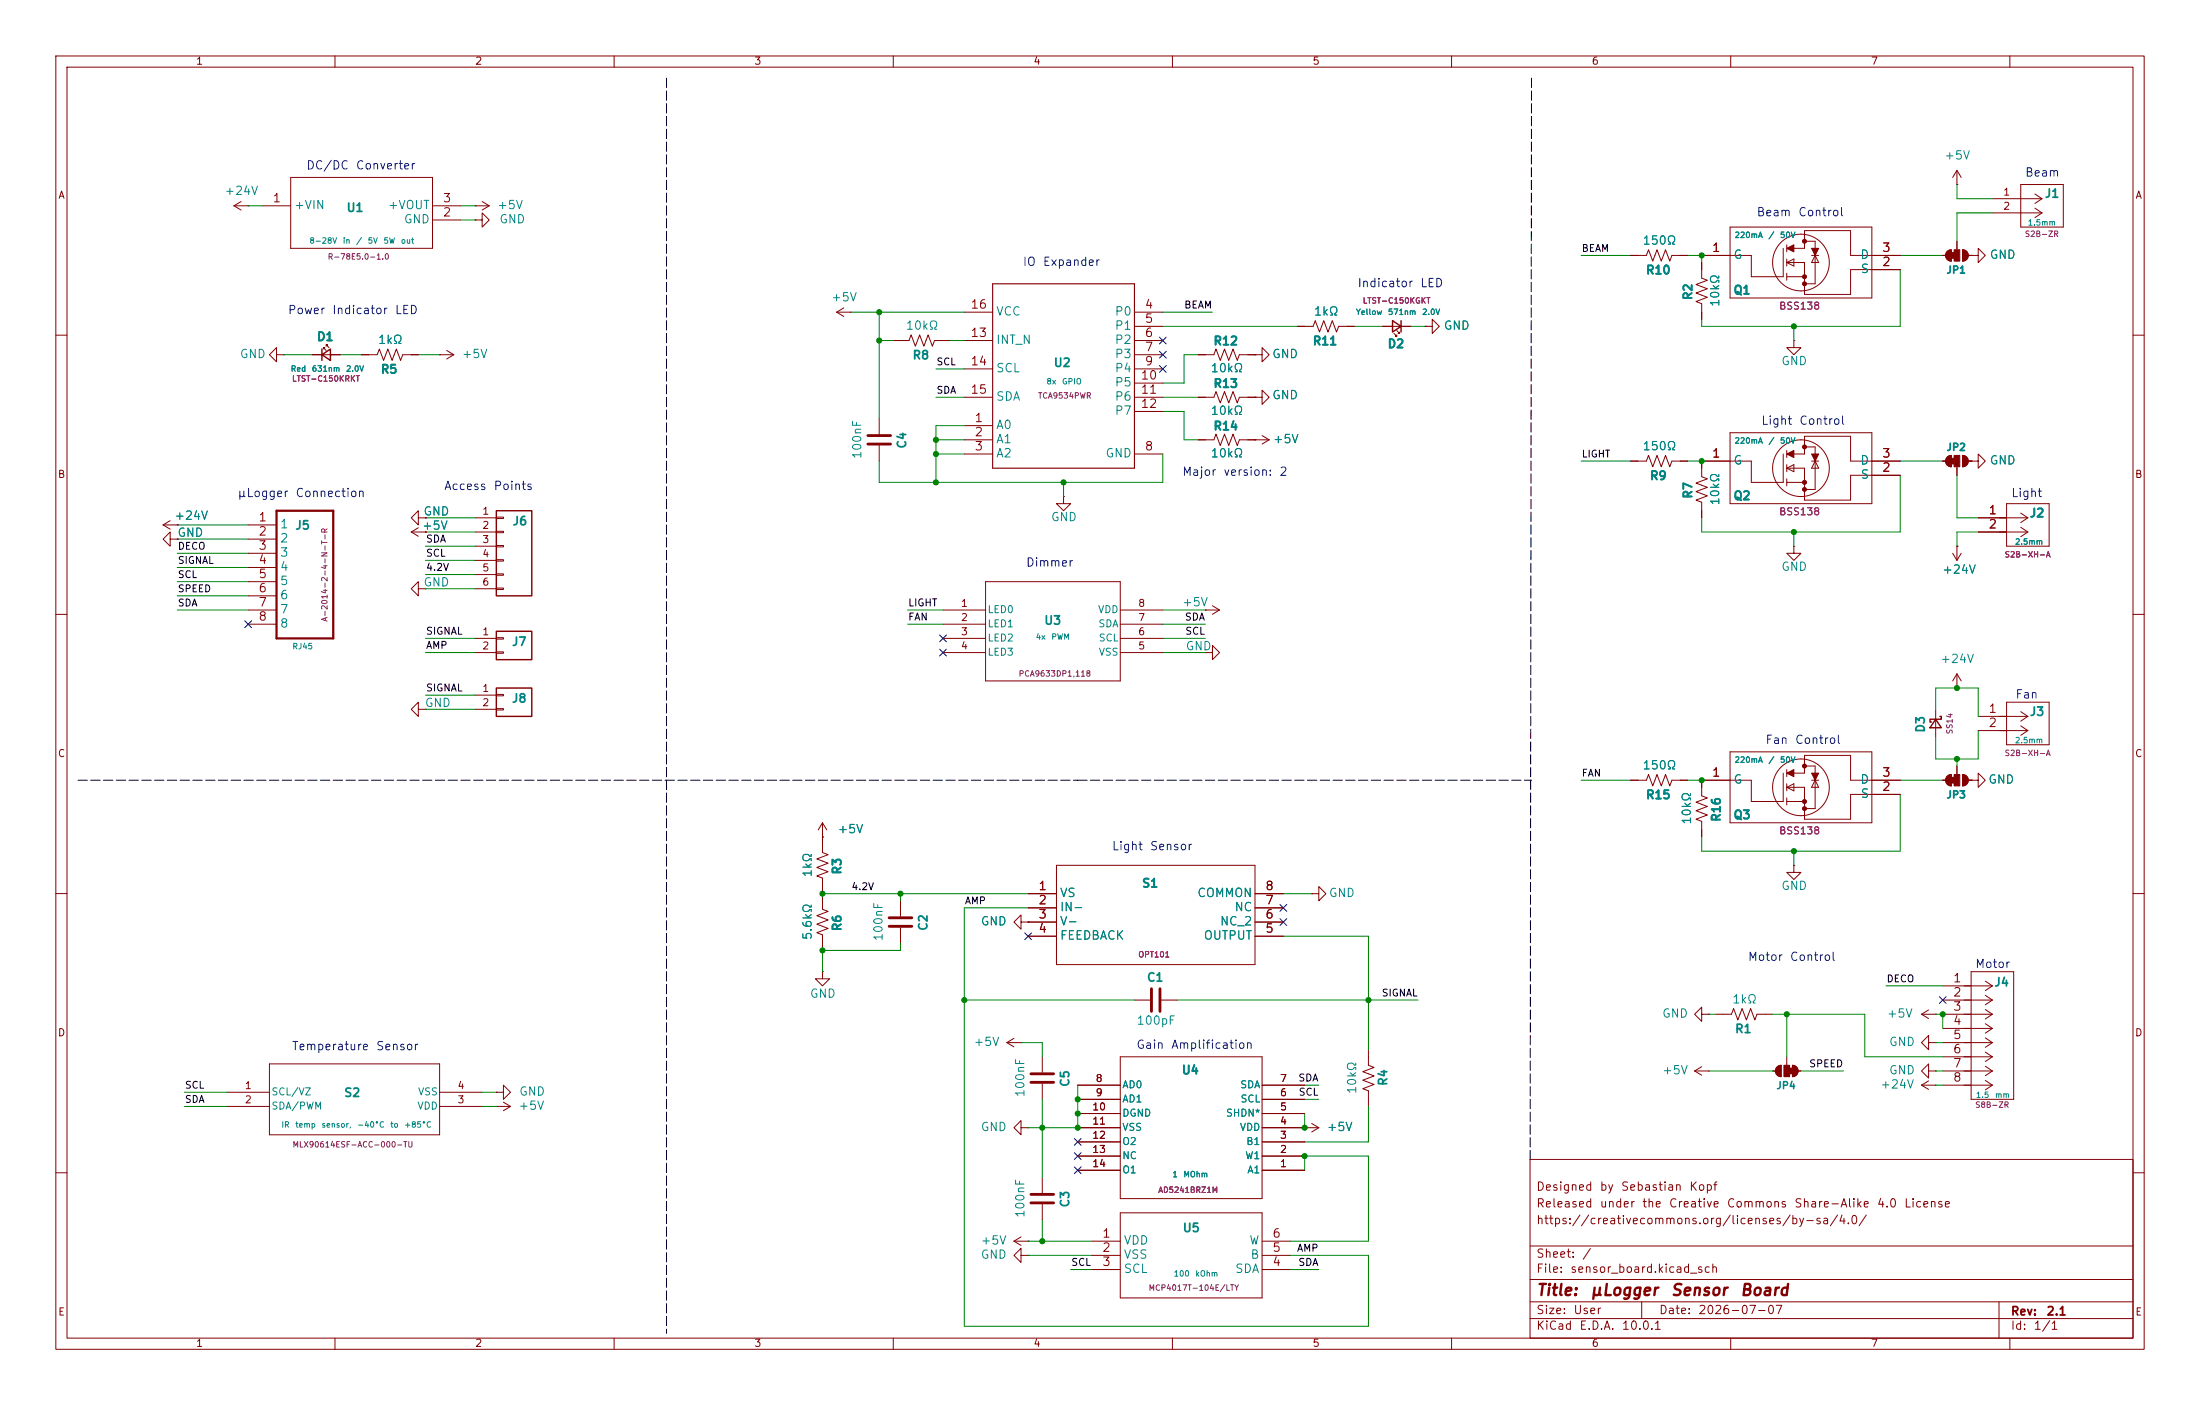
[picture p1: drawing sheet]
<svg xmlns="http://www.w3.org/2000/svg" width="394mm" height="252mm" viewBox="0 0 394 252" stroke-linecap="round" stroke-linejoin="round" font-family="sans-serif">
<g fill="none" stroke="#840000" stroke-width=".18">
<path d="M10 10h374.1v231.6h-374.1zM12 12h370.1v227.6h-370.1zM60 10v2M110 10v2M160 10v2M210 10v2M260 10v2M310 10v2M360 10v2M41.9 36.9h2.5M41.9 36.9l1.3 .7M43.2 36.1l-1.3 .8"/>
<path d="M44.4 36.9h.1M47 36.9h5.1M52.1 31.8h25.4v12.7h-25.4zM77.5 36.9h5M77.5 39.4h5M85.1 36.9h.1M85.1 39.4h1.3v-1.3l1.2 1.3-1.2 1.3v-1.3M85.1 39.4h.1M85.1 36.9h2.5M86.4 36.1l1.2 .8M87.6 36.9l-1.2 .7M350.5 33h.1"/>
<path d="M350.5 30.5v2.5M350.5 30.5l-.7 1.3M350.5 30.5l.8 1.3M356.9 35.6h8.9M356.9 38.1h8.9M361.9 33h7.7v7.7h-7.7zM364.5 34.7l1.3 .9M364.5 37.3l1.3 .8M365.8 35.6l-1.3 .8M365.8 38.1l-1.3 .9M149.9 55.9l1.2 .8M149.9 55.9h2.5"/>
<path d="M151.1 55.1l-1.2 .8M152.4 55.9h.1M172.7 55.9h5.1M203.2 55.9h5.1M203.2 58.4h5.1M232.4 58.4h2.8l.4-1 .7 2.1 .8-2.1 .8 2.1 .7-2.1 .8 2.1 .4-1.1h2.8M247.6 58.4h5.1M249.7 59.7l.5 .5h-.3h.3v-.2M250.2 59.2l.5 .5h-.3h.3v-.2M255.3 58.4h1.2v-1.2l1.3 1.2-1.3 1.3v-1.3M255.3 58.4h.1M292.1 45.7h2.8l.4-1 .7 2.1 .8-2.1 .8 2.1 .7-2.1 .8 2.1 .4-1.1h2.8"/>
<path d="M304.8 47v2.8l1 .4-2 .8 2 .7-2 .8 2 .7-2 .8 1 .4v2.8M309.9 40.7h25.4v12.7h-25.4zM319.4 44.5v5.1h-5.7v-3.9h-8.9M320 43.8v1.3M320 46.4v1.3M320 48.9v1.3M320 47l1.3-.6v1.3zM320 44.5h3.2v-3.2h8.3v4.4h8.9M320 47h3.2v5.7h8.3v-4.4h8.9M320 49.6h3.2M323.2 43.2h1.9v7.6h-1.9M324.5 45.7h1.3"/>
<path d="M325.1 45.7l.7 1.3h-1.3zM348 45.7h1.2M348.8 45l.7-.3v2.1a1.02 1.02 0 0 1-.9-.7 1.02 1.02 0 0 1 .2-1.1zM350.5 43.2v1.5M351.5 44.7a1.02 1.02 0 0 1 1 1 1.02 1.02 0 0 1-1 1.1zM351.8 45.7h1.3M353.1 45.7h1.2v-1.2l1.3 1.2-1.3 1.3v-1.3M353.1 45.7h.1M10 60h2M49.5 63.5v-1.2l-1.2 1.2 1.2 1.3v-1.3h1.3M50.8 63.5h.1M55.9 63.5h5.1"/>
<path d="M57.9 62.5v-.2h.3h-.3l.5 .5M58.4 62v-.3h.3h-.3l.5 .6M64.8 63.5h2.8l.3-1 .8 2 .8-2 .7 2 .8-2 .8 2 .3-1h2.8M78.7 63.5h.1M78.7 63.5h2.6M80 62.8l1.3 .7M81.3 63.5l-1.3 .8M157.5 75v2.7M157.5 79.8v2.8M160 61h2.8l.4-1 .8 2 .7-2 .8 2 .7-2 .8 2 .4-1h2.8M172.7 76.2h5.1M172.7 78.8h5.1"/>
<path d="M172.7 61h5.1M172.7 66.1h5.1M172.7 71.1h5.1M203.2 63.5h5.1M203.2 61h5.1M203.2 66.1h5.1M203.2 68.6h5.1M203.2 71.1h5.1M203.2 73.7h5.1M214.6 78.8h2.8l.4-1.1 .8 2.1 .7-2.1 .8 2.1 .8-2.1 .7 2.1 .4-1h5.3M214.6 63.5h2.8l.4-1 .8 2 .7-2 .8 2 .8-2 .7 2 .4-1h2.8M214.6 71.1h2.8l.4-1 .8 2.1 .7-2.1 .8 2.1 .8-2.1 .7 2.1 .4-1.1h2.8"/>
<path d="M224.8 78.8h.1M224.8 63.5h1.3v-1.2l1.2 1.2-1.2 1.3v-1.3M224.8 63.5h.1M224.8 71.1h1.3v-1.2l1.2 1.2-1.2 1.3v-1.3M224.8 71.1h.1M226.1 78l1.2 .8M227.3 78.8l-1.2 .7M309.9 77.5h25.4v12.7h-25.4zM321.3 61v1.3h1.3l-1.3 1.2-1.3-1.2h1.3M321.3 61h.1M382.1 60h2M29.2 94h2.5"/>
<path d="M29.2 94l1.3 .8M30.5 96.5v-1.2l-1.3 1.2 1.3 1.3v-1.3h1.2M30.5 93.2l-1.3 .8M31.7 96.5h.1M31.7 94h.1M44.4 94h5.1M44.4 96.5h5.1M44.4 99.1h5.1M73.7 95.3h2.5M73.7 95.3l1.2 .7M74.9 92.7v-1.2l-1.2 1.2 1.2 1.3v-1.3h1.3M74.9 94.5l-1.2 .8"/>
<path d="M76.2 92.7h.1M76.2 95.3h.1M85.1 97.8h3.8M85.1 92.7h3.8M85.1 95.3h3.8M88.9 92.6h1.3v.3h-1.3zM88.9 95.1h1.3v.3h-1.3zM88.9 97.7h1.3v.2h-1.3zM172.7 81.3h5.1M190.5 88.9v1.3h1.3l-1.3 1.3-1.3-1.3h1.3M190.5 88.9h.1M203.2 81.3h5.1"/>
<path d="M292.1 82.6h2.8l.4-1 .7 2 .8-2 .8 2 .7-2 .8 2 .4-1h2.8M319.4 81.3v5.1h-5.7v-3.8h-8.9v2.8l1 .4-2 .7 2 .8-2 .7 2 .8-2 .8 1 .3v2.8M320 81.3h3.2v-3.2h8.3v4.5h8.9M320 86.4h3.2M320 80.7v1.2M320 83.2v1.3M320 85.8v1.2M320 83.8l1.3-.6v1.3zM320 83.8h3.2v5.8h8.3v-4.5h8.9M321.3 97.8v1.3h1.3l-1.3 1.3-1.3-1.3h1.3M321.3 97.8h.1M323.2 80h1.9v7.7h-1.9"/>
<path d="M324.5 82.6h1.3M325.1 82.6l.7 1.2h-1.3zM348 82.6h1.2M348.8 81.9l.7-.3v2a1.02 1.02 0 0 1-.9-.6 1.02 1.02 0 0 1 .2-1.1zM349.8 99.1l.7 1.3M350.5 97.8h.1M350.5 83.6v1.5M350.5 97.8v2.6M351.3 99.1l-.8 1.3M351.5 81.6a1.02 1.02 0 0 1 1 1 1.02 1.02 0 0 1-1 1zM351.8 82.6h1.3M353.1 82.6h1.2v-1.3l1.3 1.3-1.3 1.2v-1.2"/>
<path d="M353.1 82.6h.1M354.3 92.7h8.9M354.3 95.3h8.9M359.4 90.2h7.6v7.6h-7.6zM361.9 91.9l1.3 .8M361.9 94.4l1.3 .9M363.2 92.7l-1.3 .9M363.2 95.3l-1.3 .8M10 110h2M44.4 101.6h5.1M44.4 104.2h5.1M44.4 106.7h5.1"/>
<path d="M44.4 109.2h5.1M44.4 111.8h5.1M74.9 105.4v-1.2l-1.2 1.2 1.2 1.3v-1.3h1.3M76.2 105.4h.1M85.1 100.4h3.8M85.1 102.9h3.8M85.1 105.4h3.8M85.1 114.3h3.8M85.1 116.9h3.8M88.9 100.2h1.3v.3h-1.3zM88.9 102.8h1.3v.2h-1.3zM88.9 105.3h1.3v.3h-1.3z"/>
<path d="M88.9 114.2h1.3v.3h-1.3zM88.9 116.7h1.3v.3h-1.3zM168.9 109.2h7.6M168.9 111.8h7.6M168.9 114.3h7.6M168.9 116.9h7.6M176.5 104.2h24.2v17.7h-24.2zM200.7 109.2h7.6M200.7 111.8h7.6M200.7 114.3h7.6M200.7 116.9h7.6M215.9 109.2h.1"/>
<path d="M215.9 116.9h1.3v-1.3l1.2 1.3-1.2 1.2v-1.2M215.9 116.9h.1M215.9 109.2h2.5M217.2 108.5l1.2 .7M218.4 109.2l-1.2 .8M382.1 110h2M74.9 127v-1.2l-1.2 1.2 1.2 1.3v-1.3h1.3M76.2 127h.1M85.1 124.5h3.8M85.1 127h3.8M88.9 124.4h1.3v.2h-1.3zM88.9 126.9h1.3v.3h-1.3z"/>
<path d="M292.1 139.7h2.8l.4-1 .7 2 .8-2 .8 2 .7-2 .8 2 .4-1h2.8M309.9 134.6h25.4v12.7h-25.4zM319.4 138.5v5h-5.7v-3.8h-8.9v2.8l1 .4-2 .8 2 .7-2 .8 2 .7-2 .8 1 .4v2.8M320 137.8v1.3M320 138.5h3.2v-3.2h8.3v4.4h8.9M323.2 137.2h1.9v7.6h-1.9M324.5 139.7h1.3M325.1 139.7l.7 1.3h-1.3zM346.7 127v5.1M348 139.7h1.2M348.8 139l.7-.3v2a1.02 1.02 0 0 1-.9-.6 1.02 1.02 0 0 1 .2-1.1zM350.5 123.2h.1"/>
<path d="M350.5 120.7l-.7 1.2M350.5 120.7l.8 1.2M350.5 120.7v2.5M350.5 137.2v1.5M351.5 138.7a1.02 1.02 0 0 1 1 1 1.02 1.02 0 0 1-1 1zM351.8 139.7h1.3M353.1 139.7h1.2v-1.2l1.3 1.2-1.3 1.3v-1.3M353.1 139.7h.1M354.3 128.3h8.9M354.3 130.8h8.9M359.4 125.8h7.6v7.6h-7.6zM361.9 127.4l1.3 .9"/>
<path d="M361.9 130l1.3 .8M363.2 128.3l-1.3 .8M363.2 130.8l-1.3 .9M147.3 147.3v5.4l1 .4-2 .7 2 .8-2 .7 2 .8-2 .8 1 .4v5.5l1 .4-2 .8 2 .7-2 .8 2 .8-2 .7 1 .4v2.8M147.3 149.9h.1M147.3 147.3l-.7 1.3M147.3 147.3l.8 1.3M189.2 155h35.6v17.7h-35.6zM320 140.4v1.2M320 142.9v1.3M320 141l1.3-.6v1.2zM320 141h3.2v5.7h8.3v-4.4h8.9"/>
<path d="M320 143.5h3.2M321.3 155v1.2h1.3l-1.3 1.3-1.3-1.3h1.3M321.3 155h.1M10 160h2M147.3 174v1.3h1.3l-1.3 1.3-1.3-1.3h1.3M147.3 174h.1M161.3 161.3v2.8M161.3 166.1v2.8M182.9 165.1v-1.2l-1.3 1.2 1.3 1.3v-1.3h1.2M184.1 165.1h.1M184.1 160h5.1M184.1 162.6h5.1"/>
<path d="M184.1 165.1h5.1M184.1 167.7h5.1M203.2 179.1h2.8M208 179.1h2.8M224.8 160h5.1M224.8 162.6h5.1M224.8 165.1h5.1M224.8 167.7h5.1M234.9 160h1.3v-1.2l1.3 1.2-1.3 1.3v-1.3M234.9 160h.1M348 176.6h8.9M348 179.1h8.9"/>
<path d="M353.1 174h7.6v22.9h-7.6zM355.6 175.7l1.3 .9M355.6 178.2l1.3 .9M356.9 176.6l-1.3 .8M356.9 179.1l-1.3 .8M382.1 160h2M40.6 198.1h7.7M40.6 195.6h7.7M48.3 190.5h30.4v12.7h-30.4zM78.7 198.1h7.7M78.7 195.6h7.7M88.9 198.1h.1"/>
<path d="M88.9 195.6h1.3v-1.3l1.2 1.3-1.2 1.3v-1.3M88.9 195.6h.1M88.9 198.1h2.5M90.2 197.4l1.2 .7M91.4 198.1l-1.2 .8M180.3 186.7h2.6M180.3 186.7l1.3 .8M181.6 186l-1.3 .7M182.9 186.7h.1M186.7 189.3v2.7M186.7 194.1v2.8M193 194.3h7.7"/>
<path d="M193 196.9h7.7M193 199.4h7.7M200.7 189.3h25.4v25.4h-25.4zM226.1 194.3h7.6M226.1 196.9h7.6M226.1 199.4h7.6M245.1 188v2.8l1 .4-2 .7 2 .8-2 .7 2 .8-2 .8 1 .4v2.7M303.5 191.8h2.6M303.5 191.8l1.3 .8M304.8 181.6v-1.2l-1.3 1.2 1.3 1.3v-1.3h1.3M304.8 191l-1.3 .8M306.1 181.6h.1"/>
<path d="M306.1 191.8h.1M307.3 181.6h2.8l.4-1 .8 2.1 .7-2.1 .8 2.1 .8-2.1 .7 2.1 .4-1.1h2.8M317.5 191.8h1.3M318.3 191.1l.7-.3v2a1.02 1.02 0 0 1-.9-.6 1.02 1.02 0 0 1 .2-1.1zM320 189.3v1.5M321.1 190.8a1.02 1.02 0 0 1 1 1 1.02 1.02 0 0 1-1 1zM321.3 191.8h1.3M344.2 181.6h2.5M344.2 181.6l1.2 .8M344.2 194.3l1.2 .8M344.2 194.3h2.5M345.4 186.7v-1.3l-1.2 1.3 1.2 1.3v-1.3h1.3"/>
<path d="M345.4 191.8v-1.3l-1.2 1.3 1.2 1.3v-1.3h1.3M345.4 180.9l-1.2 .7M345.4 193.6l-1.2 .7M346.7 186.7h.1M346.7 181.6h.1M346.7 194.3h.1M346.7 191.8h.1M348 181.6h8.9M348 191.8h8.9M348 194.3h8.9M348 184.2h8.9M348 186.7h8.9"/>
<path d="M348 189.3h8.9M355.6 180.8l1.3 .8M355.6 183.3l1.3 .9M355.6 185.9l1.3 .8M355.6 188.4l1.3 .9M355.6 190.9l1.3 .9M355.6 193.5l1.3 .8M356.9 181.6l-1.3 .9M356.9 184.2l-1.3 .8M356.9 186.7l-1.3 .9M356.9 189.3l-1.3 .8M356.9 191.8l-1.3 .8"/>
<path d="M356.9 194.3l-1.3 .9M10 210h2M182.9 202v-1.3l-1.3 1.3 1.3 1.2v-1.2h1.2M184.1 202h.1M186.7 210.8v2.8M186.7 215.7v2.8M193 209.6h7.7M193 207h7.7M193 204.5h7.7M193 202h7.7M200.7 217.2h25.4v15.2h-25.4zM226.1 209.6h7.6"/>
<path d="M226.1 207h7.6M226.1 204.5h7.6M226.1 202h10.1M233.7 202h.1M234.9 201.2l1.3 .8M236.2 202l-1.3 .7M274.1 207.6h108v32h-108zM382.1 210h2M60 239.6v2M110 239.6v2M160 239.6v2M181.6 222.3h2.5"/>
<path d="M181.6 222.3l1.3 .7M182.9 224.8v-1.3l-1.3 1.3 1.3 1.3v-1.3h1.2M182.9 221.5l-1.3 .8M184.1 224.8h.1M184.1 222.3h.1M195.6 222.3h5.1M195.6 224.8h5.1M195.6 227.4h5.1M210 239.6v2M226.1 222.3h5M226.1 224.8h5M226.1 227.4h5"/>
<path d="M260 239.6v2M274.1 236.1h108M274.1 233.1h108M274.1 229.1h108M274.1 223.1h108M294.1 233.1v3M310 239.6v2M358.1 233.1v6.5M360 239.6v2"/>
<circle cx="322.6" cy="47" r="5.1"/>
<circle cx="322.6" cy="83.8" r="5.1"/>
<circle cx="322.6" cy="141" r="5.1"/>
</g>
<path d="M249.4 57.4l1.6 1-1.6 1.1zM251 57.4v2.1M57.7 63.5l1.5-1v2zM57.7 62.5v2M88.9 91.5h6.3v15.2h-6.3zM88.9 113.1h6.3v5h-6.3zM88.9 123.2h6.3v5.1h-6.3zM346.7 128.8l1 1.5h-2zM347.5 128.3h.2v.5h-2v.5h.2" fill="none" stroke="#840000" stroke-width=".25"/>
<g fill="#840000" stroke="#840000" stroke-width=".18">
<path d="M320 81.3l1.3-.6v1.2z"/>
<path d="M324.5 81.3h1.3l-.7 1.3z"/>
<path d="M349.5 82.1h.5v1h-.5z"/>
<path d="M348.8 81.9l.7-.3v2a1.02 1.02 0 0 1-.9-.6 1.02 1.02 0 0 1 .2-1.1z"/>
<path d="M350 81.6h1v2h-1z"/>
<path d="M351.5 81.6a1.02 1.02 0 0 1 1 1 1.02 1.02 0 0 1-1 1z"/>
<path d="M349.5 139.2h.5v1h-.5z"/>
<path d="M348.8 139l.7-.3v2a1.02 1.02 0 0 1-.9-.6 1.02 1.02 0 0 1 .2-1.1z"/>
<path d="M350 138.7h1v2h-1z"/>
<path d="M351.5 138.7a1.02 1.02 0 0 1 1 1 1.02 1.02 0 0 1-1 1z"/>
<path d="M320.5 191.3h.6v1h-.6z"/>
<path d="M321.1 190.8a1.02 1.02 0 0 1 1 1 1.02 1.02 0 0 1-1 1z"/>
<path d="M319.5 190.8h1v2h-1z"/>
<path d="M318.3 191.1l.7-.3v2a1.02 1.02 0 0 1-.9-.6 1.02 1.02 0 0 1 .2-1.1z"/>
<path d="M320 138.5l1.3-.7v1.3z"/>
<path d="M324.5 138.5h1.3l-.7 1.2z"/>
<path d="M349.5 45.2h.5v1.1h-.5z"/>
<path d="M348.8 45l.7-.3v2.1a1.02 1.02 0 0 1-.9-.7 1.02 1.02 0 0 1 .2-1.1z"/>
<path d="M350 44.7h1v2.1h-1z"/>
<path d="M351.5 44.7a1.02 1.02 0 0 1 1 1 1.02 1.02 0 0 1-1 1.1z"/>
<path d="M320 44.5l1.3-.7v1.3z"/>
<path d="M324.5 44.5h1.3l-.7 1.2z"/>
</g>
<g fill="none" stroke="#840000" stroke-width=".38">
<circle cx="323.2" cy="49.6" r=".25"/>
<circle cx="323.2" cy="50.8" r=".25"/>
<circle cx="323.2" cy="43.2" r=".25"/>
<circle cx="323.2" cy="87.7" r=".25"/>
<circle cx="323.2" cy="80" r=".25"/>
<circle cx="323.2" cy="86.4" r=".25"/>
<circle cx="323.2" cy="137.2" r=".25"/>
<circle cx="323.2" cy="143.5" r=".25"/>
<circle cx="323.2" cy="144.8" r=".25"/>
</g>
<path d="M49.5 91.5h10.2v22.8h-10.2z" fill="none" stroke="#840000" stroke-width=".4"/>
<path d="M177.8 50.8h25.4v33h-25.4z" fill="none" stroke="#840000" stroke-width=".2"/>
<path d="M155.4 79.5h4.1M155.4 78h4.1M159.3 165.9h4M159.3 164.4h4M206.2 177.1v4M207.8 177.1v4M184.7 193.8h4M184.7 192.3h4M184.7 215.4h4M184.7 213.9h4" fill="none" stroke="#840000" stroke-width=".51"/>
<path d="M119.4 14v224.8M274.3 14l-.2 193.5M14 139.7h179M193 139.7h81.3" fill="none" stroke="#000" stroke-width=".18" stroke-dasharray="1.7 .6"/>
<g fill="none" stroke="#008400" stroke-width=".18">
<path d="M44.4 36.9h2.6M82.5 36.9h2.6M82.5 39.4h2.6M350.5 33v2.6h6.4M356.9 38.1h-6.4v5.1M152.4 55.9h20.3M157.5 55.9v19.1M208.3 58.4h24.1M208.3 55.9h8.9M242.6 58.4h5M252.7 58.4h2.6M283.2 45.7h8.9"/>
<path d="M302.3 45.7h2.5v1.3M321.3 58.4v2.6M340.4 48.3v10.1h-35.6v-1.2M340.4 45.7h7.6M50.8 63.5h5.1M61 63.5h3.8M74.9 63.5h3.8M157.5 61h2.5M167.6 71.1h5.1M167.6 66.1h5.1M167.6 78.8h5.1M170.2 61h2.5"/>
<path d="M172.7 76.2h-5.1v10.2M208.3 73.7h3.8v5.1h2.5M208.3 71.1h6.3M214.6 63.5h-2.5v5.1h-3.8M31.7 94h12.7M31.7 96.5h12.7M31.7 99.1h12.7M76.2 95.3h8.9M76.2 92.7h8.9M76.2 97.8h8.9M167.6 81.3h5.1M190.5 86.4v2.5"/>
<path d="M208.3 81.3v5.1h-50.8v-3.8M283.2 82.6h8.9M302.3 82.6h2.5M321.3 95.3v2.5M340.4 85.1v10.2h-35.6v-2.6M340.4 82.6h7.6M350.5 85.1v7.6h3.8M354.3 95.3h-3.8v2.5M31.7 109.2h12.7M31.7 106.7h12.7M31.7 104.2h12.7M31.7 101.6h12.7"/>
<path d="M76.2 114.3h8.9M76.2 116.9h8.9M76.2 100.4h8.9M76.2 102.9h8.9M76.2 105.4h8.9M162.6 111.8h6.3M162.6 109.2h6.3M208.3 114.3h7.6M208.3 111.8h7.6M208.3 116.9h7.6M208.3 109.2h7.6M76.2 127h8.9"/>
<path d="M76.2 124.5h8.9M283.2 139.7h8.9M302.3 139.7h2.5M340.4 139.7h7.6M346.7 127v-3.8h7.6v5.1M350.5 135.9v1.3M354.3 130.8v5.1h-7.6v-3.8M321.3 152.4v2.6M340.4 142.3v10.1h-35.6v-2.5M147.3 160h36.8M161.3 168.9v1.3h-14v3.8M161.3 160v1.3"/>
<path d="M172.7 179.1h30.5M184.1 162.6h-11.4v74.9h72.4v-12.7h-14M210.8 179.1h43.2M229.9 160h5M229.9 167.7h15.2v20.3M337.8 176.6h10.2M33 198.1h7.6M33 195.6h7.6M86.4 198.1h2.5M86.4 195.6h2.5M182.9 186.7h3.8v2.6M186.7 196.9v13.9"/>
<path d="M193 194.3v7.7h-8.9M233.7 199.4v2.6M233.7 196.9h2.5M233.7 194.3h2.5M245.1 198.1v6.4h-11.4M306.1 191.8h11.4M306.1 181.6h1.2M317.5 181.6h16.5v7.7h14M320 181.6v7.7M322.6 191.8h7.6M346.7 186.7h1.3M346.7 194.3h1.3"/>
<path d="M346.7 191.8h1.3M346.7 181.6h1.3v2.6M186.7 218.5v3.8M233.7 209.6v-2.6h11.4v15.3h-14M184.1 224.8h11.5M184.1 222.3h11.5M191.8 227.4h3.8M231.1 227.4h5.1"/>
</g>
<g fill="none" stroke="#000084" stroke-width=".18">
<path d="M207.7 65.5l1.2 1.2M207.7 62.9l1.2 1.2M207.7 60.4l1.2 1.2M208.9 65.5l-1.2 1.2M208.9 62.9l-1.2 1.2M208.9 60.4l-1.2 1.2M43.8 111.2l1.3 1.2M45.1 111.2l-1.3 1.2M168.3 113.7l1.2 1.2M168.3 116.3l1.2 1.2M169.5 113.7l-1.2 1.2M169.5 116.3l-1.2 1.2"/>
<path d="M183.5 167.1l1.3 1.2M184.8 167.1l-1.3 1.2M229.3 162l1.2 1.2M229.3 164.5l1.2 1.2M230.5 162l-1.2 1.2M230.5 164.5l-1.2 1.2M347.4 178.5l1.2 1.2M348.6 178.5l-1.2 1.2M192.4 209l1.2 1.2M192.4 203.9l1.2 1.2M192.4 206.4l1.2 1.2M193.6 209l-1.2 1.2"/>
<path d="M193.6 203.9l-1.2 1.2M193.6 206.4l-1.2 1.2"/>
</g>
<g fill="#008400" stroke="#008400" stroke-width=".18">
<circle cx="157.5" cy="55.9" r=".46"/>
<circle cx="157.5" cy="61" r=".46"/>
<circle cx="167.6" cy="78.8" r=".46"/>
<circle cx="167.6" cy="81.3" r=".46"/>
<circle cx="167.6" cy="86.4" r=".46"/>
<circle cx="190.5" cy="86.4" r=".46"/>
<circle cx="172.7" cy="179.1" r=".46"/>
<circle cx="161.3" cy="160" r=".46"/>
<circle cx="147.3" cy="170.2" r=".46"/>
<circle cx="147.3" cy="160" r=".46"/>
<circle cx="186.7" cy="222.3" r=".46"/>
<circle cx="233.7" cy="202" r=".46"/>
<circle cx="186.7" cy="202" r=".46"/>
<circle cx="233.7" cy="207" r=".46"/>
<circle cx="304.8" cy="45.7" r=".46"/>
<circle cx="304.8" cy="82.6" r=".46"/>
<circle cx="321.3" cy="58.4" r=".46"/>
<circle cx="193" cy="196.9" r=".46"/>
<circle cx="193" cy="202" r=".46"/>
<circle cx="193" cy="199.4" r=".46"/>
<circle cx="320" cy="181.6" r=".46"/>
<circle cx="245.1" cy="179.1" r=".46"/>
<circle cx="304.8" cy="139.7" r=".46"/>
<circle cx="348" cy="181.6" r=".46"/>
<circle cx="350.5" cy="135.9" r=".46"/>
<circle cx="321.3" cy="152.4" r=".46"/>
<circle cx="321.3" cy="95.3" r=".46"/>
<circle cx="350.5" cy="123.2" r=".46"/>
</g>
<g font-size="2" fill="#840000">
<text x="275.1" y="232.5">Title:</text>
<text x="284.7" y="232.5">µLogger</text>
<text x="299.1" y="232.5">Sensor</text>
<text x="311.6" y="232.5">Board</text>
</g>
<g font-size="1.5" fill="#008484">
<text x="348.2" y="28.9">+5V</text>
<text x="40.1" y="35.3">+24V</text>
<text x="366.1" y="35.8">J1</text>
<text x="52.6" y="37.8">+VIN</text>
<text x="62" y="38.3">U1</text>
<text x="69.4" y="37.8">+VOUT</text>
<text x="72.2" y="40.4">GND</text>
<text x="89" y="37.8">+5V</text>
<text x="89.3" y="40.4">GND</text>
<text x="294.1" y="44.2">150Ω</text>
<text x="310.4" y="46.7">G</text>
<text x="333.1" y="46.7">D</text>
<text x="356.3" y="46.7">GND</text>
<text x="294.7" y="49.5">R10</text>
<text x="303.5" y="53.9" transform="rotate(-90 303.5 53.9)">R2</text>
<text x="310.4" y="53.1">Q1</text>
<text x="333.2" y="49.3">S</text>
<text x="148.8" y="54.3">+5V</text>
<text x="162.1" y="59.4">10kΩ</text>
<text x="178.3" y="56.9">VCC</text>
<text x="199.6" y="56.9">P0</text>
<text x="199.6" y="59.4">P1</text>
<text x="235.2" y="56.9">1kΩ</text>
<text x="258.5" y="59.4">GND</text>
<text x="308.3" y="55.1" transform="rotate(-90 308.3 55.1)">10kΩ</text>
<text x="42.8" y="64.5">GND</text>
<text x="56.7" y="61.4">D1</text>
<text x="67.6" y="62">1kΩ</text>
<text x="82.6" y="64.5">+5V</text>
<text x="163.3" y="64.7">R8</text>
<text x="178.3" y="62">INT_N</text>
<text x="199.6" y="62">P2</text>
<text x="199.6" y="64.5">P3</text>
<text x="217.2" y="62.2">R12</text>
<text x="227.8" y="64.5">GND</text>
<text x="235" y="62.2">R11</text>
<text x="248.4" y="62.7">D2</text>
<text x="318.9" y="65.8">GND</text>
<text x="68.1" y="67.3">R5</text>
<text x="178.3" y="67.1">SCL</text>
<text x="188.6" y="66.1">U2</text>
<text x="199.6" y="67.1">P4</text>
<text x="199.6" y="69.6">P5</text>
<text x="216.7" y="67">10kΩ</text>
<text x="217.2" y="69.8">R13</text>
<text x="227.8" y="71.9">GND</text>
<text x="178.3" y="77.2">A0</text>
<text x="178.3" y="72.1">SDA</text>
<text x="199.6" y="72.1">P6</text>
<text x="199.6" y="74.7">P7</text>
<text x="216.7" y="74.7">10kΩ</text>
<text x="217.2" y="77.4">R14</text>
<text x="154.6" y="82.3" transform="rotate(-90 154.6 82.3)">100nF</text>
<text x="162.7" y="80.5" transform="rotate(-90 162.7 80.5)">C4</text>
<text x="178.3" y="79.8">A1</text>
<text x="178.3" y="82.3">A2</text>
<text x="197.9" y="82.3">GND</text>
<text x="216.7" y="82.3">10kΩ</text>
<text x="227.9" y="79.7">+5V</text>
<text x="294.1" y="81">150Ω</text>
<text x="310.4" y="83.6">G</text>
<text x="333.1" y="83.6">D</text>
<text x="356.3" y="83.6">GND</text>
<text x="295.4" y="86.3">R9</text>
<text x="303.5" y="89.4" transform="rotate(-90 303.5 89.4)">R7</text>
<text x="310.4" y="89.9">Q2</text>
<text x="333.2" y="86.1">S</text>
<text x="31.1" y="93.5">+24V</text>
<text x="50" y="95">1 J5</text>
<text x="75.5" y="95.2">+5V</text>
<text x="75.7" y="92.7">GND</text>
<text x="91.7" y="94.4">J6</text>
<text x="188.1" y="93.7">GND</text>
<text x="308.3" y="90.6" transform="rotate(-90 308.3 90.6)">10kΩ</text>
<text x="363.4" y="93">J2</text>
<text x="31.7" y="96.5">GND</text>
<text x="50" y="97.5">2</text>
<text x="50" y="100.1">3</text>
<text x="50" y="102.6">4</text>
<text x="50" y="105.2">5</text>
<text x="50" y="107.7">6</text>
<text x="75.7" y="105.4">GND</text>
<text x="318.9" y="102.6">GND</text>
<text x="347.8" y="103.1">+24V</text>
<text x="50" y="110.2">7</text>
<text x="50" y="112.8">8</text>
<text x="186.9" y="112.2">U3</text>
<text x="211.6" y="109">+5V</text>
<text x="91.6" y="116">J7</text>
<text x="212.3" y="116.8">GND</text>
<text x="347.4" y="119.1">+24V</text>
<text x="76" y="127">GND</text>
<text x="91.6" y="126.2">J8</text>
<text x="345.1" y="131.3" transform="rotate(-90 345.1 131.3)">D3</text>
<text x="363.4" y="128.6">J3</text>
<text x="294.1" y="138.2">150Ω</text>
<text x="294.7" y="143.5">R15</text>
<text x="310.4" y="140.7">G</text>
<text x="333.1" y="140.7">D</text>
<text x="333.2" y="143.3">S</text>
<text x="356" y="140.7">GND</text>
<text x="149.9" y="149.6">+5V</text>
<text x="303.2" y="147.8" transform="rotate(-90 303.2 147.8)">10kΩ</text>
<text x="308.5" y="147.3" transform="rotate(-90 308.5 147.3)">R16</text>
<text x="310.4" y="147.1">Q3</text>
<text x="145.8" y="157.2" transform="rotate(-90 145.8 157.2)">1kΩ</text>
<text x="151.1" y="156.7" transform="rotate(-90 151.1 156.7)">R3</text>
<text x="189.7" y="161">VS</text>
<text x="204.4" y="159.3">S1</text>
<text x="214.3" y="161">COMMON</text>
<text x="237.9" y="161">GND</text>
<text x="318.9" y="159.8">GND</text>
<text x="151.1" y="166.9" transform="rotate(-90 151.1 166.9)">R6</text>
<text x="166.5" y="166.8" transform="rotate(-90 166.5 166.8)">C2</text>
<text x="175.6" y="166.1">GND</text>
<text x="189.7" y="163.6">IN-</text>
<text x="189.7" y="166.1">V-</text>
<text x="218.4" y="166.1">NC_2</text>
<text x="221" y="163.6">NC</text>
<text x="145.8" y="168.5" transform="rotate(-90 145.8 168.5)">5.6kΩ</text>
<text x="158.5" y="168.7" transform="rotate(-90 158.5 168.7)">100nF</text>
<text x="189.7" y="168.7">FEEDBACK</text>
<text x="215.5" y="168.7">OUTPUT</text>
<text x="145" y="179.1">GND</text>
<text x="205.3" y="176.2">C1</text>
<text x="357.1" y="177">J4</text>
<text x="203.5" y="183.9">100pF</text>
<text x="297.6" y="182.6">GND</text>
<text x="310.2" y="180.1">1kΩ</text>
<text x="310.7" y="185.4">R1</text>
<text x="337.9" y="182.6">+5V</text>
<text x="174.3" y="187.7">+5V</text>
<text x="338.2" y="187.7">GND</text>
<text x="61.5" y="196.8">S2</text>
<text x="92.9" y="196.6">GND</text>
<text x="183.9" y="196.6" transform="rotate(-90 183.9 196.6)">100nF</text>
<text x="191.9" y="194.8" transform="rotate(-90 191.9 194.8)">C5</text>
<text x="211.6" y="192.7">U4</text>
<text x="243.3" y="196" transform="rotate(-90 243.3 196)">10kΩ</text>
<text x="248.8" y="194.6" transform="rotate(-90 248.8 194.6)">R4</text>
<text x="297.6" y="192.8">+5V</text>
<text x="336.7" y="195.3">+24V</text>
<text x="338.2" y="192.8">GND</text>
<text x="92.8" y="199.1">+5V</text>
<text x="175.6" y="202.9">GND</text>
<text x="237.5" y="202.9">+5V</text>
<text x="183.9" y="218.2" transform="rotate(-90 183.9 218.2)">100nF</text>
<text x="191.9" y="216.4" transform="rotate(-90 191.9 216.4)">C3</text>
<text x="211.7" y="221">U5</text>
<text x="175.6" y="225.8">GND</text>
<text x="175.6" y="223.3">+5V</text>
<text x="201.2" y="223.3">VDD</text>
<text x="201.2" y="225.8">VSS</text>
<text x="223.7" y="223.3">W</text>
<text x="223.9" y="225.8">B</text>
<text x="201.2" y="228.3">SCL</text>
<text x="221.1" y="228.3">SDA</text>
</g>
<g font-size="1.5" fill="#0000c2">
<text x="54.8" y="30.7">DC/DC</text>
<text x="63.6" y="30.7">Converter</text>
<text x="362.6" y="32">Beam</text>
<text x="314.5" y="39.1">Beam</text>
<text x="322" y="39.1">Control</text>
<text x="183.1" y="48">IO</text>
<text x="186.7" y="48">Expander</text>
<text x="243" y="51.8">Indicator</text>
<text x="254.3" y="51.8">LED</text>
<text x="51.4" y="56.6">Power</text>
<text x="59.4" y="56.6">Indicator</text>
<text x="70.6" y="56.6">LED</text>
<text x="315.4" y="76.4">Light</text>
<text x="322.2" y="76.4">Control</text>
<text x="42.4" y="89.4">µLogger</text>
<text x="52.8" y="89.4">Connection</text>
<text x="79.4" y="88.1">Access</text>
<text x="88.3" y="88.1">Points</text>
<text x="211.7" y="85.6">Major</text>
<text x="219" y="85.6">version:</text>
<text x="229" y="85.6">2</text>
<text x="360.1" y="89.4">Light</text>
<text x="183.7" y="101.8">Dimmer</text>
<text x="360.9" y="125.5">Fan</text>
<text x="316.1" y="133.6">Fan</text>
<text x="321.4" y="133.6">Control</text>
<text x="199.1" y="152.6">Light</text>
<text x="205.9" y="152.6">Sensor</text>
<text x="313" y="172.5">Motor</text>
<text x="320.5" y="172.5">Control</text>
<text x="353.7" y="173.7">Motor</text>
<text x="52.2" y="188.5">Temperature</text>
<text x="67.3" y="188.5">Sensor</text>
<text x="203.4" y="188.2">Gain</text>
<text x="209.7" y="188.2">Amplification</text>
</g>
<g font-size="1.5" fill="#840000">
<text x="48.7" y="36.6">1</text>
<text x="79.2" y="39.1">2</text>
<text x="79.2" y="36.6">3</text>
<text x="306.5" y="45.5">1</text>
<text x="337" y="45.5">3</text>
<text x="337" y="48">2</text>
<text x="173.7" y="55.7">16</text>
<text x="204.9" y="55.7">4</text>
<text x="204.9" y="58.2">5</text>
<text x="173.7" y="60.7">13</text>
<text x="173.7" y="65.8">14</text>
<text x="204.9" y="60.7">6</text>
<text x="204.9" y="63.3">7</text>
<text x="204.9" y="65.8">9</text>
<text x="173.7" y="70.9">15</text>
<text x="204.2" y="68.4">10</text>
<text x="204.2" y="70.9">11</text>
<text x="174.5" y="76">1</text>
<text x="204.2" y="73.4">12</text>
<text x="174.5" y="78.5">2</text>
<text x="174.5" y="81.1">3</text>
<text x="204.9" y="81.1">8</text>
<text x="306.5" y="82.3">1</text>
<text x="337" y="82.3">3</text>
<text x="337" y="84.9">2</text>
<text x="46.2" y="93.8">1</text>
<text x="356.1" y="92.5">1</text>
<text x="356.1" y="95">2</text>
<text x="46.2" y="96.3">2</text>
<text x="46.2" y="98.8">3</text>
<text x="46.2" y="101.4">4</text>
<text x="46.2" y="103.9">5</text>
<text x="46.2" y="106.5">6</text>
<text x="46.2" y="109">7</text>
<text x="46.2" y="111.5">8</text>
<text x="356.1" y="128">1</text>
<text x="356.1" y="130.6">2</text>
<text x="306.5" y="139.5">1</text>
<text x="337" y="142">2</text>
<text x="337" y="139.5">3</text>
<text x="185.9" y="159.8">1</text>
<text x="226.5" y="159.8">8</text>
<text x="185.9" y="162.3">2</text>
<text x="185.9" y="164.9">3</text>
<text x="185.9" y="167.4">4</text>
<text x="226.5" y="167.4">5</text>
<text x="226.5" y="164.9">6</text>
<text x="226.5" y="162.3">7</text>
<text x="349.7" y="176.3">1</text>
<text x="349.7" y="178.8">2</text>
<text x="349.7" y="181.4">3</text>
<text x="349.7" y="183.9">4</text>
<text x="349.7" y="186.5">5</text>
<text x="349.7" y="189">6</text>
<text x="349.7" y="191.5">7</text>
<text x="349.7" y="194.1">8</text>
<text x="275.1" y="213.6">Designed</text>
<text x="286.4" y="213.6">by</text>
<text x="290.2" y="213.6">Sebastian</text>
<text x="302.5" y="213.6">Kopf</text>
<text x="275.1" y="219.6">https://creativecommons.org/licenses/by-sa/4.0/</text>
<text x="275.1" y="216.6">Released</text>
<text x="286.4" y="216.6">under</text>
<text x="294" y="216.6">the</text>
<text x="298.8" y="216.6">Creative</text>
<text x="309.2" y="216.6">Commons</text>
<text x="321.3" y="216.6">Share-Alike</text>
<text x="336.1" y="216.6">4.0</text>
<text x="340.9" y="216.6">License</text>
<text x="197.3" y="222">1</text>
<text x="197.3" y="224.6">2</text>
<text x="197.3" y="227.1">3</text>
<text x="227.8" y="227.1">4</text>
<text x="227.8" y="224.6">5</text>
<text x="227.8" y="222">6</text>
<text x="275.1" y="225.6">Sheet:</text>
<text x="283.3" y="225.6">/</text>
<text x="275.1" y="228.3">File:</text>
<text x="281.1" y="228.3">sensor_board.kicad_sch</text>
<text x="275.1" y="238.5">KiCad</text>
<text x="275.1" y="235.7">Size:</text>
<text x="281.7" y="235.7">User</text>
<text x="282.8" y="238.5">E.D.A.</text>
<text x="290.4" y="238.5">10.0.1</text>
<text x="297.1" y="235.7">Date:</text>
<text x="304.1" y="235.7">2026-07-07</text>
<text x="360.1" y="235.9">Rev:</text>
<text x="360.1" y="238.5">Id:</text>
<text x="364.1" y="238.5">1/1</text>
<text x="366.4" y="235.9">2.1</text>
</g>
<g font-size="1.3" fill="#840000">
<text x="35" y="11.9">1</text>
<text x="85" y="11.9">2</text>
<text x="135" y="11.9">3</text>
<text x="185" y="11.9">4</text>
<text x="235" y="11.9">5</text>
<text x="285" y="11.9">6</text>
<text x="335" y="11.9">7</text>
<text x="10.3" y="35.9">A</text>
<text x="358.7" y="35.3">1</text>
<text x="382.4" y="35.9">A</text>
<text x="358.7" y="37.9">2</text>
<text x="10.3" y="85.9">B</text>
<text x="382.3" y="85.9">B</text>
<text x="86.3" y="92.5">1</text>
<text x="86.3" y="95">2</text>
<text x="86.3" y="97.6">3</text>
<text x="86.3" y="100.1">4</text>
<text x="86.3" y="102.6">5</text>
<text x="86.3" y="105.2">6</text>
<text x="172" y="109">1</text>
<text x="172" y="111.5">2</text>
<text x="203.8" y="111.5">7</text>
<text x="203.8" y="109">8</text>
<text x="86.3" y="114.1">1</text>
<text x="86.3" y="116.6">2</text>
<text x="172" y="114.1">3</text>
<text x="172" y="116.6">4</text>
<text x="203.8" y="116.6">5</text>
<text x="203.8" y="114.1">6</text>
<text x="86.3" y="124.2">1</text>
<text x="86.3" y="126.8">2</text>
<text x="10.3" y="135.9">C</text>
<text x="382.3" y="135.9">C</text>
<text x="10.3" y="185.9">D</text>
<text x="382.3" y="185.9">D</text>
<text x="43.7" y="195.4">1</text>
<text x="43.7" y="197.9">2</text>
<text x="81.8" y="197.9">3</text>
<text x="81.8" y="195.4">4</text>
<text x="196.1" y="194.1">8</text>
<text x="196.1" y="196.6">9</text>
<text x="229.2" y="196.6">6</text>
<text x="229.2" y="194.1">7</text>
<text x="195.5" y="199.2">10</text>
<text x="195.5" y="201.7">11</text>
<text x="229.2" y="201.7">4</text>
<text x="229.2" y="199.2">5</text>
<text x="195.5" y="204.2">12</text>
<text x="195.5" y="206.8">13</text>
<text x="195.5" y="209.3">14</text>
<text x="229.2" y="209.3">1</text>
<text x="229.2" y="206.8">2</text>
<text x="229.2" y="204.2">3</text>
<text x="10.3" y="235.9">E</text>
<text x="382.4" y="235.9">E</text>
<text x="35" y="241.5">1</text>
<text x="85" y="241.5">2</text>
<text x="135" y="241.5">3</text>
<text x="185" y="241.5">4</text>
<text x="235" y="241.5">5</text>
<text x="285" y="241.5">6</text>
<text x="335" y="241.5">7</text>
</g>
<g font-size="1.3" fill="#008484">
<text x="348.5" y="49.3">JP1</text>
<text x="348.5" y="81.1">JP2</text>
<text x="176.8" y="110.1">LED0</text>
<text x="176.8" y="112.6">LED1</text>
<text x="196.6" y="110.1">VDD</text>
<text x="196.6" y="112.6">SDA</text>
<text x="176.8" y="115.2">LED2</text>
<text x="176.8" y="117.7">LED3</text>
<text x="196.7" y="117.7">VSS</text>
<text x="196.7" y="115.2">SCL</text>
<text x="348.5" y="143.3">JP3</text>
<text x="48.5" y="196.5">SCL/VZ</text>
<text x="74.8" y="196.5">VSS</text>
<text x="200.9" y="195.2">AD0</text>
<text x="200.9" y="197.7">AD1</text>
<text x="222" y="195.2">SDA</text>
<text x="222.1" y="197.7">SCL</text>
<text x="318.1" y="195.4">JP4</text>
<text x="48.5" y="199">SDA/PWM</text>
<text x="74.7" y="199">VDD</text>
<text x="200.9" y="200.3">DGND</text>
<text x="200.9" y="202.8">VSS</text>
<text x="219.5" y="200.3">SHDN*</text>
<text x="222" y="202.8">VDD</text>
<text x="200.9" y="205.4">O2</text>
<text x="200.9" y="207.9">NC</text>
<text x="222.9" y="207.9">W1</text>
<text x="223.1" y="205.4">B1</text>
<text x="200.9" y="210.4">O1</text>
<text x="223.3" y="210.4">A1</text>
</g>
<g font-size="1.3">
<text x="212" y="55.6">BEAM</text>
<text x="76.2" y="97.5">SDA</text>
<text x="76.2" y="100">SCL</text>
<text x="76.2" y="102.5">4.2V</text>
<text x="76.2" y="114">SIGNAL</text>
<text x="162.6" y="111.4">FAN</text>
<text x="162.6" y="108.9">LIGHT</text>
<text x="212.1" y="111.4">SDA</text>
<text x="212.2" y="114">SCL</text>
<text x="76.2" y="116.5">AMP</text>
<text x="76.2" y="124.1">SIGNAL</text>
<text x="323.9" y="191.4">SPEED</text>
<text x="232.4" y="194">SDA</text>
<text x="232.5" y="196.5">SCL</text>
<text x="191.8" y="227">SCL</text>
<text x="232.2" y="224.5">AMP</text>
<text x="232.4" y="227">SDA</text>
</g>
<g font-size="1.3" fill="#840084">
<text x="318.6" y="55.8">BSS138</text>
<text x="318.6" y="92.6">BSS138</text>
<text x="318.6" y="149.7">BSS138</text>
</g>
<g font-size="1.2">
<text x="283.2" y="45.4">BEAM</text>
<text x="167.6" y="65.7">SCL</text>
<text x="167.6" y="70.8">SDA</text>
<text x="283.2" y="82.2">LIGHT</text>
<text x="31.7" y="101.3">SIGNAL</text>
<text x="31.7" y="98.7">DECO</text>
<text x="31.7" y="106.4">SPEED</text>
<text x="31.7" y="103.8">SCL</text>
<text x="31.7" y="108.9">SDA</text>
<text x="283.2" y="139.4">FAN</text>
<text x="152.4" y="159.7">4.2V</text>
<text x="172.7" y="162.2">AMP</text>
<text x="247.4" y="178.8">SIGNAL</text>
<text x="337.8" y="176.2">DECO</text>
<text x="33" y="195.3">SCL</text>
<text x="33" y="197.8">SDA</text>
</g>
<g font-size="1" fill="#008484">
<text x="363.1" y="40.6">1.5mm</text>
<text x="55.3" y="43.9">8-28V</text>
<text x="61.3" y="43.9">in</text>
<text x="63.7" y="43.9">/</text>
<text x="65.8" y="43.9">5V</text>
<text x="68.6" y="43.9">5W</text>
<text x="71.7" y="43.9">out</text>
<text x="310.6" y="42.9">220mA</text>
<text x="316.7" y="42.9">/</text>
<text x="318.7" y="42.9">50V</text>
<text x="242.8" y="56.6">Yellow</text>
<text x="248.5" y="56.6">571nm</text>
<text x="254.6" y="56.6">2.0V</text>
<text x="52" y="66.8">Red</text>
<text x="55.8" y="66.8">631nm</text>
<text x="61.9" y="66.8">2.0V</text>
<text x="187.3" y="69.1">8x</text>
<text x="190.1" y="69.1">GPIO</text>
<text x="310.6" y="79.7">220mA</text>
<text x="316.7" y="79.7">/</text>
<text x="318.7" y="79.7">50V</text>
<text x="360.8" y="97.8">2.5mm</text>
<text x="52.3" y="116.5">RJ45</text>
<text x="185.4" y="114.8">4x</text>
<text x="188.2" y="114.8">PWM</text>
<text x="310.6" y="136.8">220mA</text>
<text x="316.7" y="136.8">/</text>
<text x="318.7" y="136.8">50V</text>
<text x="360.8" y="133.3">2.5mm</text>
<text x="353.8" y="196.9">1.5</text>
<text x="357.2" y="196.9">mm</text>
<text x="50.3" y="202.2">IR</text>
<text x="52.8" y="202.2">temp</text>
<text x="57.5" y="202.2">sensor,</text>
<text x="63.9" y="202.2">-40°C</text>
<text x="69.8" y="202.2">to</text>
<text x="72.3" y="202.2">+85°C</text>
<text x="209.9" y="211.1">1</text>
<text x="211.9" y="211.1">MOhm</text>
<text x="210.1" y="228.8">100</text>
<text x="214" y="228.8">kOhm</text>
</g>
<g font-size="1" fill="#840084">
<text x="58.6" y="46.7">R-78E5.0-1.0</text>
<text x="362.6" y="42.7">S2B-ZR</text>
<text x="244" y="54.6">LTST-C150KGKT</text>
<text x="52.2" y="68.6">LTST-C150KRKT</text>
<text x="185.8" y="71.6">TCA9534PWR</text>
<text x="359" y="100.1">S2B-XH-A</text>
<text x="58.9" y="111.4" transform="rotate(-90 58.9 111.4)">A-2014-2-4-N-T-R</text>
<text x="182.4" y="121.4">PCA9633DP1,118</text>
<text x="350" y="131.6" transform="rotate(-90 350 131.6)">SS14</text>
<text x="359" y="135.6">S2B-XH-A</text>
<text x="203.8" y="171.7">OPT101</text>
<text x="353.7" y="198.6">S8B-ZR</text>
<text x="52.3" y="205.7">MLX90614ESF-ACC-000-TU</text>
<text x="207.4" y="213.9">AD5241BRZ1M</text>
<text x="205.6" y="231.4">MCP4017T-104E/LTY</text>
</g>
</svg>
